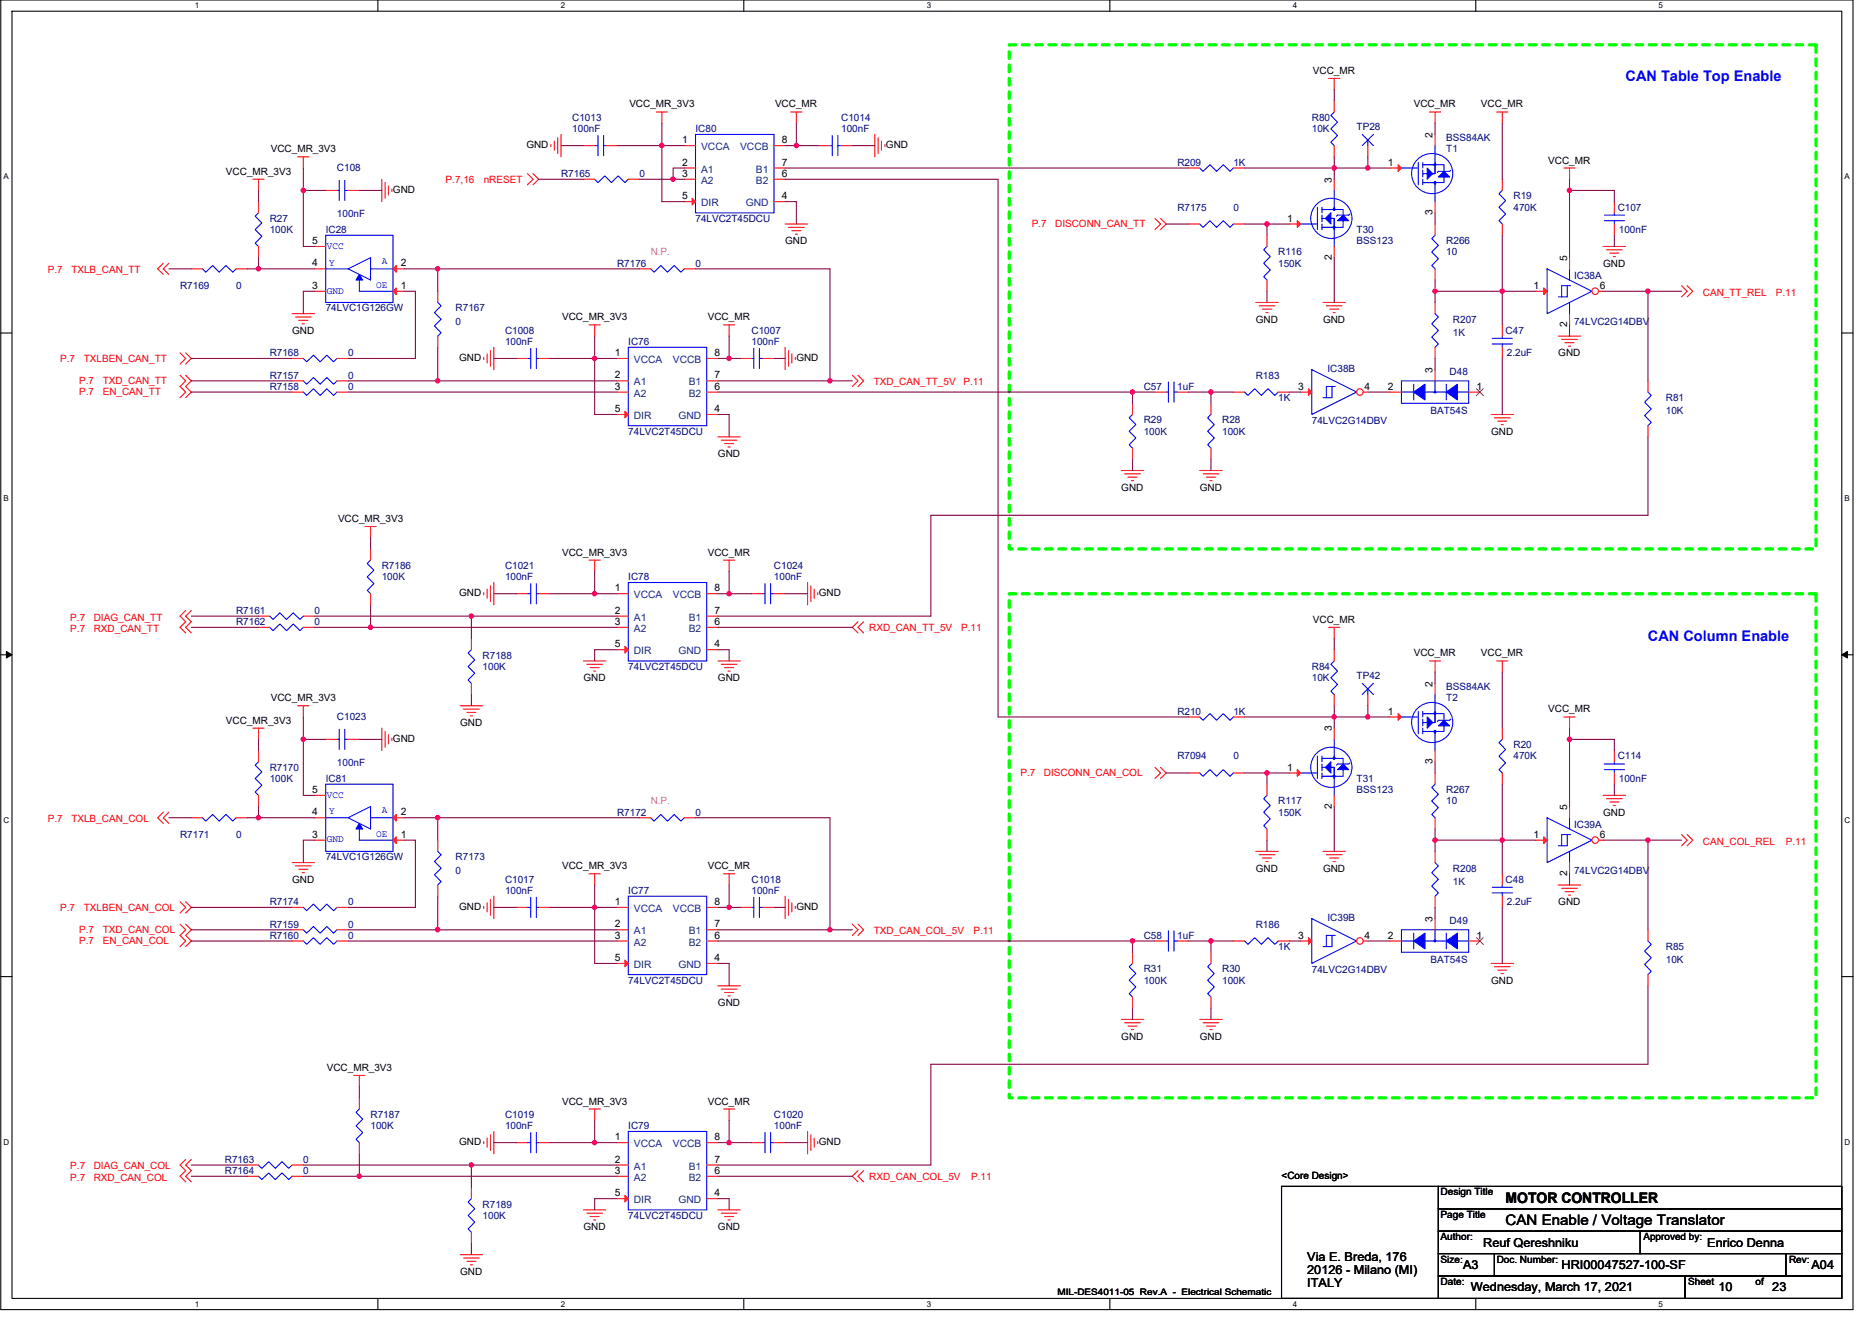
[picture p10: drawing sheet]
<svg xmlns="http://www.w3.org/2000/svg" width="297mm" height="210mm" viewBox="0 0 297 210" stroke-linecap="round" stroke-linejoin="round" font-family="sans-serif">
<path d="M.1 0h293.9v207.9h-293.9zM1.9 1.8h290.3v204.3h-290.3z" fill="none" stroke="#000" stroke-width=".17"/>
<g fill="#fff">
<path d="M30.9 .2h.7v1.4h-.7z"/>
<path d="M30.9 206.3h.7v1.4h-.7z"/>
</g>
<path d="M60 0v1.8M60 206.1v1.8" fill="none" stroke="#000" stroke-width=".17"/>
<g fill="#fff">
<path d="M89 .2h.7v1.4h-.7z"/>
<path d="M89 206.3h.7v1.4h-.7z"/>
</g>
<path d="M118 0v1.8M118 206.1v1.8" fill="none" stroke="#000" stroke-width=".17"/>
<g fill="#fff">
<path d="M147 .2h.7v1.4h-.7z"/>
<path d="M147 206.3h.7v1.4h-.7z"/>
</g>
<path d="M176.1 0v1.8M176.1 206.1v1.8" fill="none" stroke="#000" stroke-width=".17"/>
<g fill="#fff">
<path d="M205.1 .2h.7v1.4h-.7z"/>
<path d="M205.1 206.3h.7v1.4h-.7z"/>
</g>
<path d="M234.2 0v1.8M234.2 206.1v1.8" fill="none" stroke="#000" stroke-width=".17"/>
<g fill="#fff">
<path d="M263.2 .2h.7v1.4h-.7z"/>
<path d="M263.2 206.3h.7v1.4h-.7z"/>
<path d="M.5 27.3h.9v1.4h-.9z"/>
<path d="M292.7 27.3h.8v1.4h-.8z"/>
<path d="M.6 78.4h.8v1.4h-.8z"/>
<path d="M292.7 78.4h.8v1.4h-.8z"/>
</g>
<path d="M.1 52.9h1.8M292.2 52.9h1.8" fill="none" stroke="#000" stroke-width=".17"/>
<g fill="#fff">
<path d="M.6 129.5h.9v1.4h-.9z"/>
<path d="M292.7 129.5h.9v1.4h-.9z"/>
</g>
<path d="M.1 103.9h1.8M292.2 103.9h1.8" fill="none" stroke="#000" stroke-width=".17"/>
<path d="M1 103.4l.9 .5-.9 .5zM292.2 103.9l.9-.5v1z" fill="#000" stroke="#000" stroke-width=".16"/>
<g fill="#fff">
<path d="M.6 180.5h.9v1.4h-.9z"/>
<path d="M292.7 180.5h.9v1.4h-.9z"/>
</g>
<path d="M.1 155h1.8M292.2 155h1.8M203.3 188.3h24.9v17.8h-24.9zM228.2 191.9h64v3.5h-64zM228.2 195.4h64v3.6h-64zM228.2 199h8.9v3.5h-8.9zM228.2 188.3h64v3.6h-64zM237.1 199h46.3v3.5h-46.3zM260.2 195.4v3.6M283.4 199h8.8v3.5h-8.8zM228.2 202.5h39.2v3.6h-39.2zM267.4 202.5h24.8v3.6h-24.8z" fill="none" stroke="#000" stroke-width=".17"/>
<path d="M160.1 7.1h128.1v80h-128.1zM160.1 94.2h128.1v80h-128.1z" fill="none" stroke="#0f0" stroke-width=".53" stroke-dasharray="1.1 1.1"/>
<g fill="none" stroke="#f00" stroke-width=".17">
<path d="M104.1 17.8h1.8M105 17.8v1.8M125.5 17.8h1.8M126.4 17.8v1.8M210.8 12.4h1.8M211.7 12.4v1.8M211.7 16v1.8M226.8 17.8h1.8M227.7 17.8v1.8M237.5 17.8h1.8M238.4 17.8v1.8M40.1 28.4h1.8"/>
<path d="M41 28.4v1.8M41 39.1v1.8M41 32v1.8M47.2 24.9h1.8M48.1 24.9v1.8M60.6 28.4v3.6M61.1 29v2.5M61.6 29.5v1.4M62.2 30.1v.3M83.7 27.6l.9 .8-.9 .9M84.6 27.6l.9 .8-.9 .9M87.4 22.9v.4"/>
<path d="M88 22.4v1.4M88.5 21.9v2.5M89 21.3v3.6M92.6 23.1h1.8M96.1 23.1h1.8M108.6 26.7h1.8M108.6 28.4h1.8M108.6 32h1.8M108.6 23.1h1.8M122.8 26.7h1.8M122.8 28.4h1.8M122.8 23.1h1.8"/>
<path d="M122.8 32h1.8M124.6 35.6h3.5M125.1 36.1h2.5M125.6 36.6h1.5M126.2 37.2h.3M129.9 23.1h1.8M133.5 23.1h1.8M138.8 21.3v3.6M139.3 21.9v2.5M139.9 22.4v1.4M140.4 22.9v.4M183.3 34.7l.8 .9-.8 .8"/>
<path d="M184.1 34.7l.9 .9-.9 .8M201 37.3v1.8M211.7 23.1v1.8M220.6 26.7h1.8M227.7 35.6v1.7M227.7 32v1.8M227.7 21.3v1.8M238.4 35.6v1.7M238.4 28.4v1.8M248.2 26.7h1.7M249 26.7v1.7M254.4 39.1h3.5"/>
<path d="M254.9 39.6h2.5M256.2 32v1.8M256.2 35.6v1.7M25.9 41.8l-.9 .9 .9 .9M26.8 41.8l-.9 .9 .9 .9M28.6 59.6l.9 .9-.9 .8 .9 .9-.9 .9M28.6 56l.9 .9-.9 .9M29.5 59.6l.8 .9-.8 .8 .8 .9-.8 .9M29.5 56l.8 .9-.8 .9M30.3 42.7h1.8M37.5 42.7h1.7M46.4 49.8h3.5"/>
<path d="M46.9 50.3h2.5M47.4 50.8h1.4M48 51.4h.3M69.5 46.2v1.8M69.5 53.3v1.8M76.7 56.7v.4M77.3 56.2v1.4M77.8 55.6v2.5M78.4 55.1v3.6M93.5 51.6h1.7M94.4 51.6v1.7M97.9 56.9h1.8"/>
<path d="M112.1 56.9h1.8M114.8 51.6h1.8M115.7 51.6v1.7M117.5 56.9h1.7M121 56.9h1.8M124.6 55.1v3.6M125.1 55.6v2.5M125.6 56.2v1.4M126.2 56.7v.4M135.3 59.6l.8 .9-.8 .8M136.1 59.6l.9 .9-.9 .8M199.3 48h3.5"/>
<path d="M199.8 48.5h2.5M200.3 49.1h1.5M200.9 49.6h.3M201 44.4v1.8M209.9 48h3.6M210.5 48.5h2.5M211 49.1h1.4M211.5 49.6h.4M227.7 42.7v1.7M227.7 58.7v1.8M247.3 53.3h3.5M247.8 53.9h2.5"/>
<path d="M248.3 54.4h1.5M248.9 54.9h.3M255.4 40.2h1.5M256 40.7h.3M266.8 45.3l.9 .9-.9 .9M267.7 45.3l.9 .9-.9 .9M46.4 60.5h1.7M53.5 60.5h1.7M97.9 60.5h1.8M97.9 62.2h1.8M97.9 65.8h1.8M112.1 60.5h1.8"/>
<path d="M112.1 62.2h1.8M112.1 65.8h1.8M113.9 69.3h3.6M114.4 69.9h2.5M115 70.4h1.4M115.5 71h.4M177.9 74.7h3.6M178.5 75.2h2.5M179 75.7h1.4M179.5 76.3h.4M183.3 62.2h1.7M186.8 62.2h1.8"/>
<path d="M190.4 74.7h3.5M190.9 75.2h2.5M191.4 75.7h1.5M192 76.3h.3M195.7 62.2h1.8M202.8 62.2h1.8M206.4 62.2h1.7M220.6 62.2h1.8M233 62.2h1.8M236.6 65.8h3.6M237.1 66.3h2.5M237.7 66.8h1.4"/>
<path d="M238.2 67.4h.3M29.5 96.9l-.9 .9 .9 .9-.9 .9 .9 .9M30.3 96.9l-.8 .9 .8 .9-.8 .9 .8 .9M41 97.8h1.8M48.1 97.8h1.8M57.9 83.6h1.8M58.8 83.6v1.7M58.8 94.2v1.8M58.8 87.1v1.8M76.7 94.1v.3M77.3 93.5v1.5M77.8 93v2.5"/>
<path d="M78.4 92.5v3.5M81.9 94.2h1.8M85.5 94.2h1.7M93.5 88.9h1.7M94.4 88.9v1.8M97.9 97.8h1.8M97.9 99.6h1.8M97.9 94.2h1.8M112.1 97.8h1.8M112.1 99.6h1.8M112.1 94.2h1.8M114.8 88.9h1.8"/>
<path d="M115.7 88.9v1.8M119.2 94.2h1.8M122.8 94.2h1.8M128.1 92.5v3.5M128.7 93v2.5M129.2 93.5v1.5M129.7 94.1v.3M136.1 98.7l-.8 .9 .8 .9M137 98.7l-.9 .9 .9 .9M210.8 99.6h1.8M211.7 99.6v1.7M40.1 115.6h1.8"/>
<path d="M41 115.6v1.7M41 119.1v1.8M47.2 112h1.8M48.1 112v1.8M60.6 115.6v3.5M61.1 116.1v2.5M61.6 116.6v1.5M62.2 117.2v.3M73 112h3.6M73.6 112.5h2.4M74.1 113.1h1.4M74.6 113.6h.4"/>
<path d="M74.8 108.5v1.7M74.8 101.3v1.8M92.6 104.9h3.5M93.1 105.4h2.5M93.6 106h1.5M94.2 106.5h.3M97.9 103.1h1.8M112.1 103.1h1.8M113.9 104.9h3.6M114.4 105.4h2.5M115 106h1.4M115.5 106.5h.4"/>
<path d="M188.6 113.8h1.8M195.7 113.8h1.8M211.7 110.2v1.8M211.7 103.1v1.8M211.7 115.6v1.7M217 110.2v1.8M226.8 104.9h1.8M227.7 104.9v1.8M237.5 104.9h1.8M238.4 104.9v1.8M248.2 113.8h1.7M249 113.8v1.8"/>
<path d="M256.2 119.1v1.8M25.9 128.9l-.9 .9 .9 .9M26.8 128.9l-.9 .9 .9 .9M41 126.2v1.8M46.4 136.9h3.5M46.9 137.4h2.5M47.4 138h1.4M48 138.5h.3M49.9 129.8h1.8M49.9 126.2h1.8M49.9 133.3h1.8M62.4 133.3h1.7"/>
<path d="M62.4 129.8h1.7M93.5 138.7h1.7M94.4 138.7v1.8M101.5 129.8h1.7M108.6 129.8h1.8M114.8 138.7h1.8M115.7 138.7v1.8M183.3 121.8l.8 .9-.8 .9M184.1 121.8l.9 .9-.9 .9M199.3 135.1h3.5M199.8 135.7h2.5M200.3 136.2h1.5"/>
<path d="M200.9 136.7h.3M201 131.6v1.7M201 124.5v1.7M204.6 122.7h1.8M209.9 135.1h3.6M210.5 135.7h2.5M211 136.2h1.4M211.5 136.7h.4M211.7 126.2v1.8M227.7 135.1v1.8M227.7 129.8v1.8M227.7 122.7v1.8"/>
<path d="M254.4 126.2h3.5M254.9 126.8h2.5M255.4 127.3h1.5M256 127.8h.3M256.2 122.7v1.8M266.8 132.5l.9 .8-.9 .9M267.7 132.5l.9 .8-.9 .9M28.6 146.7l.9 .9-.9 .9 .9 .9-.9 .8M28.6 143.1l.9 .9-.9 .9M29.5 146.7l.8 .9-.8 .9 .8 .9-.8 .8M29.5 143.1l.8 .9-.8 .9M46.4 147.6h1.7"/>
<path d="M53.5 147.6h1.7M76.7 143.8v.4M77.3 143.3v1.4M77.8 142.8v2.5M78.4 142.2v3.6M81.9 144h1.8M85.5 144h1.7M97.9 147.6h1.8M97.9 149.4h1.8M97.9 152.9h1.8M97.9 144h1.8M112.1 147.6h1.8"/>
<path d="M112.1 149.4h1.8M112.1 144h1.8M112.1 152.9h1.8M113.9 156.5h3.6M114.4 157h2.5M115 157.5h1.4M115.5 158.1h.4M117.5 144h1.7M121 144h1.8M124.6 142.2v3.6M125.1 142.8v2.5M125.6 143.3v1.4"/>
<path d="M126.2 143.8v.4M135.3 146.7l.8 .9-.8 .9M136.1 146.7l.9 .9-.9 .9M179.7 158.2v1.8M179.7 151.1v1.8M183.3 149.4h1.7M186.8 149.4h1.8M192.1 158.2v1.8M192.1 151.1v1.8M195.7 149.4h1.8M202.8 149.4h1.8M227.7 142.2v1.8"/>
<path d="M236.6 152.9h3.6M237.1 153.4h2.5M237.7 154h1.4M238.2 154.5h.3M247.3 140.5h3.5M247.8 141h2.5M248.3 141.5h1.5M248.9 142.1h.3M56.1 170.7h1.8M57 170.7v1.8M57 174.2v1.8M78.4 179.6v3.5"/>
<path d="M93.5 176h1.7M94.4 176v1.8M114.8 176h1.8M115.7 176v1.8M128.1 179.6v3.5M177.9 161.8h3.6M178.5 162.3h2.5M179 162.9h1.4M179.5 163.4h.4M190.4 161.8h3.5M190.9 162.3h2.5M191.4 162.9h1.5"/>
<path d="M192 163.4h.3M29.5 184l-.9 .9 .9 .9-.9 .9 .9 .9M30.3 184l-.8 .9 .8 .9-.8 .9 .8 .9M39.2 184.9h1.8M46.4 184.9h1.7M57 181.4v1.7M73 199.1h3.6M73.6 199.7h2.4M74.8 195.6v1.8M74.8 188.5v1.7M76.7 181.2v.3M77.3 180.6v1.5"/>
<path d="M77.8 180.1v2.5M81.9 181.4h1.8M85.5 181.4h1.7M92.6 192h3.5M93.1 192.6h2.5M93.6 193.1h1.5M94.2 193.6h.3M113.9 192h3.6M114.4 192.6h2.5M115 193.1h1.4M115.5 193.6h.4M119.2 181.4h1.8"/>
<path d="M122.8 181.4h1.8M128.7 180.1v2.5M129.2 180.6v1.5M129.7 181.2v.3M136.1 185.8l-.8 .9 .8 .9M137 185.8l-.9 .9 .9 .9M74.1 200.2h1.4M74.6 200.7h.4"/>
</g>
<g fill="none" stroke="#00f" stroke-width=".17">
<path d="M211.7 17.8l-.5 .5 1 1.1-1 1 1 1.1-1 1.1 .5 .5M41 33.8l-.5 .5 1 1.1-1 1 1 1.1-1 1.1 .5 .5M94.4 23.1h.5M94.9 21.5v3.2M95.8 21.5v3.2M95.8 23.1h.3M110.4 21.3h12.4v12.5h-12.4zM131.7 23.1h.4M132.1 21.5v3.2M132.9 21.5v3.2M132.9 23.1h.6M201 39.1l-.5 .5 1.1 1.1-1.1 1.1 1.1 1-1.1 1.1 .5 .5"/>
<path d="M222.4 26.7h2.6M224.9 25.3a3.3 3.3 0 0 1 4.8 .1 3.3 3.3 0 0 1-.5 4.7 3.3 3.3 0 0 1-4.7-.8 3.1 3.1 0 0 1 .4-4zM225 25.8v3.5M225.8 28.4v.9M225.8 25.8v.9M225.8 26.1h3.3v1.1M225.8 27v1.1M225.8 29h1.9v3M225.9 29h1.8v.3M225.9 26.1h1.6M227.7 23.1v4.5h-1.9M227.7 37.3l-.5 .6 1 1-1 1.1 1 1.1-1 1 .5 .6"/>
<path d="M227.7 25.8v1.8h-.7M229.1 28.1v.9h-1.4M230.2 27l-.2 .2h-1.8l-.1 .2M238.4 30.2l-.6 .6 1.1 1-1.1 1.1 1.1 1.1-1.1 1 .6 .6M254.5 35h3.3M254.5 34.1h3.3M256.2 33.8v.3M256.2 35v.6M32.1 42.7l.6 .5 1-1.1 1.1 1.1 1.1-1.1 1 1.1 .6-.5M69.5 48l.5 .5-1.1 1.1 1.1 1.1-1.1 1 1.1 1.1-.5 .5M99.7 55.1h12.4v12.5h-12.4zM119.2 56.9h.4"/>
<path d="M119.6 55.3v3.2M120.5 55.3v3.2M120.5 56.9h.5M208.1 58.7l7.2 3.5-7.2 3.6zM48.1 60.5l.6 .5 1-1.1 1.1 1.1 1.1-1.1 1 1.1 .6-.5M185 62.2h.4M185.4 60.6v3.2M186.3 60.6v3.2M186.3 62.2h.5M197.5 62.2l.5 .6 1.1-1.1 1 1.1 1.1-1.1 1.1 1.1 .5-.6M211.3 61.3v1.8h-1.4M211.9 61.3h-1.4v1.8"/>
<path d="M222.4 62.2h5.3M222.4 60.5h10.6v3.5h-10.6zM224.3 61v2.5M227.7 62.2h1.8M227.7 60.5v1.7M229.5 61v2.5M231.3 62.2h1.7M42.8 97.8l.5 .5 1.1-1 1.1 1 1-1 1.1 1 .5-.5M58.8 88.9l-.5 .5 1 1.1-1 1.1 1 1-1 1.1 .5 .5M83.7 94.2h.5M84.2 92.6v3.2M85.1 94.2h.4"/>
<path d="M85.1 92.6v3.2M99.7 92.5h12.4v12.4h-12.4zM121 94.2h.4M121.4 92.6v3.2M122.3 92.6v3.2M122.3 94.2h.5M74.8 103.1l-.5 .6 1 1-1 1.1 1 1-1 1.1 .5 .6M190.4 113.8l.5 .5 1.1-1 1 1 1.1-1 1.1 1 .5-.5M208.9 119.5a3.3 3.3 0 0 1 4.8 .1 3.3 3.3 0 0 1-.5 4.8 3.3 3.3 0 0 1-4.7-.8 3.1 3.1 0 0 1 .4-4.1zM211.7 104.9l-.5 .5 1 1.1-1 1.1 1 1-1 1.1 .5 .5M211.7 117.3v3.1h-1.9M216.2 108.5l1.7 1.7"/>
<path d="M217 109.3v.9M217.9 108.5l-1.7 1.7M41 120.9l-.5 .5 1 1.1-1 1.1 1 1-1 1.1 .5 .5M51.7 124.5h10.7v10.6h-10.7zM51.7 129.8h3.5M55.2 129.8l3.6-1.8v3.6zM57 131.6v1.8l5.4-.1M58.8 129.8h3.6M103.2 129.8l.6 .5 1.1-1 1 1 1.1-1 1.1 1 .5-.5M201 126.2l-.5 .6 1.1 1-1.1 1.1 1.1 1.1-1.1 1 .5 .6M206.4 122.7h2.6M209 120v3.6"/>
<path d="M209.8 120v.9M209.8 122.7v.9M209.8 121.8h1.9v4.4M209.8 121.3v1M209.9 123.2h1.6M211 121.8h.7v1.8M211.7 120.4h1.4v.9M211.7 120v.4h-1.8M213.1 122.2v1h-3.3M214.2 121.1l-.2 .2h-1.8l-.1 .1M227.7 136.9l.5 .5-1 1.1 1 1.1-1 1 1 1.1-.5 .5M227.7 124.5l-.5 .5 1 1.1-1 1 1 1.1-1 1.1 .5 .5"/>
<path d="M254.5 122.2h3.3M254.5 121.3h3.3M256.2 120.9v.4M256.2 122.2v.5M48.1 147.6l.6 .5 1-1.1 1.1 1.1 1.1-1.1 1 1.1 .6-.5M83.7 144h.5M84.2 142.4v3.2M85.1 144h.4M85.1 142.4v3.2M99.7 142.2h12.4v12.5h-12.4zM119.2 144h.4M119.6 142.4v3.2"/>
<path d="M120.5 142.4v3.2M120.5 144h.5M179.7 152.9l-.5 .5 1 1.1-1 1.1 1 1-1 1.1 .5 .5M185 149.4h.4M185.4 147.7v3.3M186.3 147.7v3.3M186.3 149.4h.5M192.1 152.9l-.5 .5 1.1 1.1-1.1 1.1 1.1 1-1.1 1.1 .5 .5M197.5 149.4l.5 .5 1.1-1.1 1 1.1 1.1-1.1 1.1 1.1 .5-.5M57 176l-.5 .6 1 1-1 1.1 1 1-1 1.1 .5 .6M84.2 179.7v3.3M85.1 179.7v3.3"/>
<path d="M121.4 179.7v3.3M122.3 179.7v3.3M41 184.9l.5 .5 1.1-1 1.1 1 1-1 1.1 1 .6-.5M74.8 190.2l-.5 .6 1 1.1-1 1 1 1.1-1 1.1 .5 .5M83.7 181.4h.5M85.1 181.4h.4M121 181.4h.4M122.3 181.4h.5"/>
</g>
<g fill="#f00" stroke="#f00" stroke-width=".17">
<path d="M99.2 152.4l.5 .5-.5 .5z"/>
<path d="M99.2 102.6l.5 .5-.5 .6z"/>
<path d="M99.2 65.3l.5 .5-.5 .5z"/>
<path d="M109.8 31.5l.6 .5-.6 .5z"/>
<path d="M221.8 26.1l.6 .6-.6 .5z"/>
<path d="M62.4 133.3l.5-.5v1.1z"/>
<path d="M62.4 129.8l.5-.5v1z"/>
<path d="M205.8 122.2l.6 .5-.6 .5z"/>
<path d="M207.6 61.7l.5 .5-.5 .6z"/>
</g>
<g fill="#00f" stroke="#00f" stroke-width=".17">
<path d="M57 130.7l.5 .9h-1z"/>
<path d="M226.5 26.7l.8 .9-.8 .8z" fill-rule="evenodd"/>
<path d="M229.1 27.2l.9 .9h-1.8z" fill-rule="evenodd"/>
<path d="M227.6 28.9h.2v.2h-.2z" fill-rule="evenodd"/>
<path d="M227.6 26h.2v.2h-.2z" fill-rule="evenodd"/>
<path d="M229.5 62.2l1.8-1.2v2.5z" fill-rule="evenodd"/>
<path d="M227.6 62.1h.2v.2h-.2z" fill-rule="evenodd"/>
<path d="M224.3 62.2l1.8-1.2v2.5z" fill-rule="evenodd"/>
<path d="M211.2 120.9v1.8l-.9-.9z" fill-rule="evenodd"/>
<path d="M213.1 121.3l.9 .9h-1.8z" fill-rule="evenodd"/>
<path d="M211.6 120.2h.2v.3h-.2z" fill-rule="evenodd"/>
<path d="M211.6 123.1h.2v.2h-.2z" fill-rule="evenodd"/>
</g>
<path d="M234.3 61.7l1.1 1.1M235.3 61.7l-1 1.1" fill="none" stroke="#804000" stroke-width=".16"/>
<circle cx="215.8" cy="62.2" r=".52" fill="#fff" stroke="#f00" stroke-width=".17"/>
<g fill="none" stroke="#f00" stroke-width=".17">
<path d="M49.9 39.1h1.8M92.6 28.4h1.8M99.7 28.4h1.8M188.6 35.6h1.8M195.7 35.6h1.8M49.9 42.7h1.8M49.9 46.2h1.8M62.4 46.2h1.7M62.4 42.7h1.7M81.9 56.9h1.8M85.5 56.9h1.7M46.4 62.2h1.7"/>
<path d="M53.5 62.2h1.7M179.7 71.1v1.8M179.7 64v1.8M216.3 62.2h.7M220.6 113.8h1.8M227.7 119.1v1.8M227.7 108.5v1.7M69.5 133.4v1.7M46.4 149.4h1.7M53.5 149.4h1.7M69.5 140.5v1.7M206.4 149.4h1.7"/>
<path d="M220.6 149.4h1.8M227.7 145.8v1.8M233 149.4h1.8"/>
</g>
<g fill="none" stroke="#00f" stroke-width=".17">
<path d="M51.7 37.3h10.7v10.7h-10.7zM94.4 28.4l.5 .6 1.1-1.1 1 1.1 1.1-1.1 1.1 1.1 .5-.6M190.4 35.6l.5 .5 1.1-1.1 1 1.1 1.1-1.1 1.1 1.1 .5-.5M51.7 42.7h3.5M55.2 42.7l3.6-1.8v3.5zM57 44.4v1.8h5.4M58.8 42.7h3.6M83.7 56.9h.5M84.2 55.3v3.2M85.1 56.9h.4M85.1 55.3v3.2M48.1 62.2l.6 .6 1-1.1 1.1 1.1 1.1-1.1 1 1.1 .6-.6"/>
<path d="M179.7 65.8l-.5 .5 1 1.1-1 1.1 1 1-1 1.1 .5 .5M222.4 113.8h2.6M224.9 112.4a3.3 3.3 0 0 1 4.8 .1 3.3 3.3 0 0 1-.5 4.8 3.3 3.3 0 0 1-4.7-.9 3.1 3.1 0 0 1 .4-4zM225 112.9v3.6M225.8 115.6v.9M225.8 112.9v.9M225.8 113.3h3.3v1M225.8 114.2v1M225.8 116.1h1.9v3M225.9 116.1h1.8v.4M225.9 113.3h1.6M227.7 110.2v4.5h-1.9"/>
<path d="M227.7 112.9v1.8h-.7M229.1 115.2v.9h-1.4M230.2 114.2l-.2 .1h-1.8l-.1 .2M69.5 135.1l.5 .6-1.1 1 1.1 1.1-1.1 1.1 1.1 1-.5 .6M48.1 149.4l.6 .5 1-1.1 1.1 1.1 1.1-1.1 1 1.1 .6-.5M208.1 145.8l7.2 3.6-7.2 3.5zM211.3 148.5v1.7h-1.4M211.9 148.5h-1.4v1.7M222.4 149.4h5.3M222.4 147.6h10.6v3.5h-10.6zM224.3 148.1v2.5M227.7 149.4h1.8"/>
<path d="M227.7 147.6v1.8M229.5 148.1v2.5M231.3 149.4h1.7"/>
</g>
<g fill="#00f" stroke="#00f" stroke-width=".17">
<path d="M57 43.6l.5 .9h-1z"/>
<path d="M229.5 149.4l1.8-1.3v2.5z" fill-rule="evenodd"/>
<path d="M227.6 149.2h.2v.2h-.2z" fill-rule="evenodd"/>
<path d="M224.3 149.4l1.8-1.3v2.5z" fill-rule="evenodd"/>
<path d="M226.5 113.8l.8 .9-.8 .9z" fill-rule="evenodd"/>
<path d="M229.1 114.3l.9 .9h-1.8z" fill-rule="evenodd"/>
<path d="M227.6 116h.2v.2h-.2z" fill-rule="evenodd"/>
<path d="M227.6 113.1h.2v.3h-.2z" fill-rule="evenodd"/>
</g>
<g fill="#f00" stroke="#f00" stroke-width=".17">
<path d="M62.4 46.2l.5-.5v1.1z"/>
<path d="M62.4 42.7l.5-.6v1.1z"/>
<path d="M221.8 113.3l.6 .5-.6 .5z"/>
<path d="M207.6 148.8l.5 .6-.5 .5z"/>
</g>
<path d="M234.3 148.8l1.1 1.1M235.3 148.8l-1 1.1" fill="none" stroke="#804000" stroke-width=".16"/>
<circle cx="215.8" cy="149.3" r=".52" fill="#fff" stroke="#f00" stroke-width=".17"/>
<path d="M101.5 42.7h1.7M108.6 42.7h1.8M238.4 51.6v1.7M238.4 55.1v1.8M243.7 133.3h1.8M216.3 149.4h.7M39.2 186.7h1.8M46.4 186.7h1.7" fill="none" stroke="#f00" stroke-width=".17"/>
<path d="M103.2 42.7l.6 .5 1.1-1.1 1 1.1 1.1-1.1 1.1 1.1 .5-.5M236.8 54.6h3.2M236.8 53.7h3.2M238.4 53.3v.4M238.4 54.6v.5M245.5 129.8l7.1 3.6-7.1 3.5zM248.7 132.5v1.7h-1.4M249 135.1v1.8M249 129.8v1.8M249.2 132.5h-1.4v1.7M41 186.7l.5 .5 1.1-1 1.1 1 1-1 1.1 1 .6-.5" fill="none" stroke="#00f" stroke-width=".17"/>
<path d="M245 132.8l.5 .5-.5 .6z" fill="#f00" stroke="#f00" stroke-width=".17"/>
<circle cx="253.1" cy="133.3" r=".52" fill="#fff" stroke="#f00" stroke-width=".17"/>
<g fill="none" stroke="#f00" stroke-width=".17">
<path d="M188.6 26.7h1.8M195.7 26.7h1.8M204.6 35.6h1.8M211.7 28.4v1.8M211.7 39.1v1.8M217 23.1v1.8M46.4 56.9h1.7M53.5 56.9h1.7M227.7 48v1.8M227.7 55.1v1.8M243.7 46.2h1.8M192.1 71.1v1.8"/>
<path d="M192.1 64v1.8M261.5 60.5v1.7M261.5 67.6v1.7M41 99.6h1.8M48.1 99.6h1.8M51.7 117.3h1.8M55.2 117.3h1.8M238.4 115.6v1.7M30.3 129.8h1.8M37.5 129.8h1.7M188.6 122.7h1.8M195.7 122.7h1.8"/>
<path d="M238.4 122.7v1.8M238.4 138.7v1.8M249 128v1.8M249 136.9v1.8M253.7 133.3h.7M238.4 142.2v1.8M261.5 147.6v1.8M261.5 154.7v1.8M97.9 184.9h1.8M97.9 186.7h1.8M97.9 190.2h1.8M97.9 181.4h1.8"/>
<path d="M112.1 184.9h1.8M112.1 186.7h1.8M112.1 181.4h1.8M112.1 190.2h1.8"/>
</g>
<g fill="none" stroke="#00f" stroke-width=".17">
<path d="M190.4 26.7l.5 .5 1.1-1.1 1 1.1 1.1-1.1 1.1 1.1 .5-.5M206.4 35.6h2.6M208.9 32.4a3.3 3.3 0 0 1 4.8 .1 3.3 3.3 0 0 1-.5 4.8 3.3 3.3 0 0 1-4.7-.9 3.1 3.1 0 0 1 .4-4zM209 32.9v3.5M209.8 32.9v.9M209.8 35.6v.8M209.8 34.7h1.9v4.4M209.8 34.1v1.1M209.9 36.1h1.6M211 34.7h.7v1.7M211.7 33.3h1.4v.8M211.7 32.9v.4h-1.8"/>
<path d="M211.7 30.2v3.1h-1.9M213.1 35v1.1h-3.3M214.2 34l-.2 .1h-1.8l-.1 .2M216.2 21.3l1.7 1.8M217 22.2v.9M217.9 21.3l-1.7 1.8M48.1 56.9l.6 .5 1-1 1.1 1 1.1-1 1 1 .6-.5M227.7 49.8l.5 .5-1 1.1 1 1.1-1 1 1 1.1-.5 .5M245.5 42.7l7.1 3.5-7.1 3.6zM248.7 45.3v1.8h-1.4M249 48v1.8M249 42.7v1.7"/>
<path d="M249.2 45.3h-1.4v1.8M192.1 65.8l-.5 .5 1.1 1.1-1.1 1.1 1.1 1-1.1 1.1 .5 .5M261.5 62.2l.5 .6-1 1 1 1.1-1 1.1 1 1-.5 .6M42.8 99.6l.5 .5 1.1-1.1 1.1 1.1 1-1.1 1.1 1.1 .5-.5M53.5 117.3h.3M53.8 115.7v3.3M54.7 117.3h.5M54.7 115.7v3.3M238.4 117.3l-.6 .6 1.1 1.1-1.1 1 1.1 1.1-1.1 1.1 .6 .5M32.1 129.8l.6 .5 1-1 1.1 1 1.1-1 1 1 .6-.5M190.4 122.7l.5 .5 1.1-1 1 1 1.1-1 1.1 1 .5-.5M236.8 141.7h3.2"/>
<path d="M236.8 140.8h3.2M238.4 140.5v.3M238.4 141.7v.5M261.5 149.4l.5 .5-1 1.1 1 1-1 1.1 1 1.1-.5 .5M99.7 179.6h12.4v12.4h-12.4z"/>
</g>
<g fill="#f00" stroke="#f00" stroke-width=".17">
<path d="M99.2 189.7l.5 .5-.5 .6z"/>
<path d="M205.8 35l.6 .6-.6 .5z"/>
<path d="M245 45.7l.5 .5-.5 .6z"/>
</g>
<g fill="#00f" stroke="#00f" stroke-width=".17">
<path d="M211.2 33.8v1.8l-.9-.9z" fill-rule="evenodd"/>
<path d="M213.1 34.1l.9 .9h-1.8z" fill-rule="evenodd"/>
<path d="M211.6 33.1h.2v.2h-.2z" fill-rule="evenodd"/>
<path d="M211.6 36h.2v.2h-.2z" fill-rule="evenodd"/>
</g>
<circle cx="253.1" cy="46.2" r=".52" fill="#fff" stroke="#f00" stroke-width=".17"/>
<path d="M51.7 30.2h1.8M55.2 30.2h1.8M249 40.9v1.8M249 49.8v1.8M253.7 46.2h.7M46.4 144h1.7M53.5 144h1.7" fill="none" stroke="#f00" stroke-width=".17"/>
<path d="M53.5 30.2h.3M53.8 28.6v3.2M54.7 30.2h.5M54.7 28.6v3.2M48.1 144l.6 .5 1-1 1.1 1 1.1-1 1 1 .6-.5" fill="none" stroke="#00f" stroke-width=".17"/>
<g fill="none" stroke="#800040" stroke-width=".17">
<path d="M105 19.6v3.5h-7.1M126.4 19.6v3.5M211.7 14.2v1.8M227.7 19.6v1.7M238.4 19.6v8.8M41 30.2v1.8M48.1 26.7v3.5M48.1 30.2v8.9h1.8M48.1 30.2h3.6M57 30.2h3.6M85.5 28.4h7.1M89 23.1h3.6"/>
<path d="M101.5 28.4h5.3M106.8 28.4h1.8M108.6 26.7h-1.8v1.7M108.6 23.1h-3.6v8.9h3.6M124.6 28.4h33.8v85.4h30.2M124.6 32h1.8v3.6M124.6 23.1h1.8M124.6 26.7h64M126.4 23.1h3.5M135.3 23.1h3.5M185 35.6h3.6M197.5 35.6h3.5"/>
<path d="M197.5 26.7h14.2M201 35.6v1.7M201 35.6h3.6M211.7 24.9v1.8M211.7 26.7h5.3M211.7 26.7v1.7M217 24.9v1.8M217 26.7h3.6M227.7 33.8v1.8M238.4 37.3v8.9M249 30.2h7.2v1.8M249 28.4v1.8"/>
<path d="M249 30.2v10.7M256.2 37.3v1.8M26.8 42.7h3.5M30.3 56.9h16.1M39.2 42.7h1.8M41 42.7h8.9M41 40.9v1.8M49.9 46.2h-1.8v3.6M64.1 46.2h1.8v10.7h-10.7M64.1 42.7h5.4M69.5 42.7h32M69.5 42.7v3.5"/>
<path d="M69.5 55.1v5.4M78.4 56.9h3.5M87.2 56.9h7.2M94.4 53.3v3.6M94.4 56.9h3.5M94.4 56.9v8.9h3.5M110.4 42.7h21.3v17.8M113.9 56.9h1.8M115.7 56.9h1.8M115.7 53.3v3.6M122.8 56.9h1.8M201 46.2v1.8"/>
<path d="M211.7 40.9v7.1M227.7 46.2h10.7M227.7 44.5v1.7M227.7 46.2v1.8M227.7 56.9v1.8M238.4 46.2h5.3M238.4 46.2v5.4M238.4 56.9v8.9M249 51.6v1.7M254.4 46.2h7.1M261.5 46.2h5.3M261.5 46.2v14.3"/>
<path d="M30.3 62.2h16.1M30.3 60.5h16.1M55.2 60.5h14.3M55.2 62.2h42.7M69.5 60.5h28.4M113.9 62.2h65.8M113.9 60.5h17.8M113.9 65.8h1.8v3.5M131.7 60.5h3.6M179.7 62.2h3.6M179.7 62.2v1.8M179.7 72.9v1.8"/>
<path d="M188.6 62.2h3.5M192.1 62.2v1.8M192.1 72.9v1.8M192.1 62.2h3.6M204.6 62.2h1.8M217 62.2h3.6M261.5 69.3v12.5h-113.8v16h-33.8M30.3 97.8h10.7M30.3 99.6h10.7M49.9 97.8h24.9M49.9 99.6h8.9M58.8 85.3v1.8"/>
<path d="M58.8 96v3.6M58.8 99.6h39.1M78.4 94.2h3.5M87.2 94.2h7.2M94.4 94.2h3.5M94.4 90.7v3.5M97.9 97.8h-23.1v3.5M113.9 94.2h1.8M113.9 99.6h21.4M115.7 90.7v3.5M115.7 94.2h3.5M124.6 94.2h3.5"/>
<path d="M41 117.3v1.8M48.1 113.8v3.5M48.1 117.3v8.9h1.8M48.1 117.3h3.6M57 117.3h3.6M74.8 110.2v1.8M97.9 103.1h-3.5v1.8M113.9 103.1h1.8v1.8M197.5 113.8h14.2M211.7 113.8h5.3M211.7 101.3v1.8M211.7 112v1.8"/>
<path d="M211.7 113.8v1.8M217 112v1.8M217 113.8h3.6M227.7 106.7v1.8M238.4 106.7v8.9M249 117.3h7.2v1.8M249 115.6v1.7M249 117.3v10.7M26.8 129.8h3.5M39.2 129.8h1.8M41 129.8h8.9M41 128v1.8"/>
<path d="M49.9 133.3h-1.8v3.6M64.1 133.3h1.8v10.7h-10.7M64.1 129.8h5.4M69.5 129.8h32M69.5 129.8v3.5M110.4 129.8h21.3v17.8M185 122.7h3.6M197.5 122.7h3.5M201 122.7v1.8M201 133.3v1.8M201 122.7h3.6M211.7 128v7.1"/>
<path d="M227.7 133.3h10.7M227.7 131.6v1.7M227.7 120.9v1.8M227.7 133.4v1.7M238.4 133.3h5.3M238.4 124.5v8.8M238.4 133.3v5.4M249 138.7v1.8M254.4 133.3h7.1M256.2 124.5v1.7M261.5 133.3v14.3M261.5 133.3h5.3"/>
<path d="M30.3 144h16.1M30.3 147.6h16.1M30.3 149.4h16.1M55.2 147.6h14.3M55.2 149.4h42.7M69.5 142.2v5.4M69.5 147.6h28.4M78.4 144h3.5M87.2 144h7.2M94.4 140.5v3.5M94.4 144h3.5M94.4 144v8.9h3.5"/>
<path d="M113.9 144h1.8M113.9 149.4h65.8M113.9 147.6h17.8M113.9 152.9h1.8v3.6M115.7 144h1.8M115.7 140.5v3.5M122.8 144h1.8M131.7 147.6h3.6M179.7 149.4h3.6M179.7 149.4v1.7M188.6 149.4h3.5M192.1 149.4v1.7"/>
<path d="M192.1 149.4h3.6M204.6 149.4h1.8M217 149.4h3.6M227.7 144v1.8M238.4 144v8.9M261.5 156.5v12.4h-113.8v16h-33.8M57 172.5v1.7M94.4 177.8v3.6M115.7 177.8v3.6M179.7 160v1.8M192.1 160v1.8M30.3 184.9h8.9"/>
<path d="M30.3 186.7h8.9M48.1 184.9h26.7M48.1 186.7h8.9M57 183.1v3.6M57 186.7h40.9M74.8 197.4v1.7M78.4 181.4h3.5M87.2 181.4h7.2M94.4 181.4h3.5M97.9 190.2h-3.5v1.8M97.9 184.9h-23.1v3.6M113.9 190.2h1.8v1.8"/>
<path d="M113.9 186.7h21.4M113.9 181.4h1.8M115.7 181.4h3.5M124.6 181.4h3.5"/>
</g>
<g fill="#f0f" stroke="#f0f" stroke-width=".17">
<circle cx="211.7" cy="113.8" r=".35"/>
<circle cx="238.4" cy="133.3" r=".35"/>
<circle cx="201" cy="122.7" r=".35"/>
<circle cx="192.1" cy="149.3" r=".35"/>
<circle cx="249" cy="117.3" r=".35"/>
<circle cx="261.5" cy="133.3" r=".35"/>
<circle cx="227.7" cy="133.3" r=".35"/>
<circle cx="217" cy="113.8" r=".35"/>
<circle cx="217" cy="26.7" r=".35"/>
<circle cx="211.7" cy="26.7" r=".35"/>
<circle cx="249" cy="30.2" r=".35"/>
<circle cx="201" cy="35.5" r=".35"/>
<circle cx="238.4" cy="46.2" r=".35"/>
<circle cx="227.7" cy="46.2" r=".35"/>
<circle cx="261.5" cy="46.2" r=".35"/>
<circle cx="192.1" cy="62.2" r=".35"/>
<circle cx="115.7" cy="56.9" r=".35"/>
<circle cx="94.3" cy="144" r=".35"/>
<circle cx="115.7" cy="144" r=".35"/>
<circle cx="115.7" cy="181.3" r=".35"/>
<circle cx="179.7" cy="62.2" r=".35"/>
<circle cx="179.7" cy="149.3" r=".35"/>
<circle cx="48.1" cy="30.2" r=".35"/>
<circle cx="41" cy="42.7" r=".35"/>
<circle cx="94.3" cy="56.9" r=".35"/>
<circle cx="126.3" cy="23.1" r=".35"/>
<circle cx="94.3" cy="181.3" r=".35"/>
<circle cx="94.3" cy="94.2" r=".35"/>
<circle cx="69.5" cy="42.7" r=".35"/>
<circle cx="131.7" cy="60.4" r=".35"/>
<circle cx="69.5" cy="60.4" r=".35"/>
<circle cx="48.1" cy="117.3" r=".35"/>
<circle cx="41" cy="129.8" r=".35"/>
<circle cx="69.5" cy="129.8" r=".35"/>
<circle cx="131.7" cy="147.6" r=".35"/>
<circle cx="69.5" cy="147.6" r=".35"/>
<circle cx="115.7" cy="94.2" r=".35"/>
<circle cx="105" cy="23.1" r=".35"/>
<circle cx="106.8" cy="28.4" r=".35"/>
<circle cx="58.8" cy="99.6" r=".35"/>
<circle cx="57" cy="186.7" r=".35"/>
<circle cx="74.8" cy="97.8" r=".35"/>
<circle cx="74.8" cy="184.9" r=".35"/>
</g>
<g font-size="2.3" fill="#00f">
<text x="257.9" y="12.8">CAN Table Top Enable</text>
<text x="261.5" y="101.7">CAN Column Enable</text>
</g>
<g font-size="2.3">
<text x="238.9" y="191">MOTOR CONTROLLER</text>
<text x="238.9" y="194.5">CAN Enable / Voltage Translator</text>
</g>
<g font-size="1.9">
<text x="235.3" y="197.9">Reuf Qereshniku</text>
<text x="270.9" y="197.9">Enrico Denna</text>
<text x="207.4" y="200.2">Via E. Breda, 176</text>
<text x="207.4" y="202.2">20126 - Milano (MI)</text>
<text x="232.2" y="201.4">A3</text>
<text x="247.8" y="201.4">HRI00047527-100-SF</text>
<text x="287.4" y="201.4">A04</text>
<text x="207.4" y="204.2">ITALY</text>
<text x="233.4" y="205">Wednesday, March 17, 2021</text>
<text x="272.7" y="205">10</text>
<text x="281.2" y="205">23</text>
</g>
<g font-size="1.6">
<text x="208.3" y="11.7">VCC_MR</text>
<text x="99.9" y="17.1">VCC_MR_3V3</text>
<text x="123" y="17.1">VCC_MR</text>
<text x="224.3" y="17.1">VCC_MR</text>
<text x="235" y="17.1">VCC_MR</text>
<text x="83.5" y="23.5">GND</text>
<text x="108.2" y="22.7">1</text>
<text x="124.1" y="22.7">8</text>
<text x="140.6" y="23.5">GND</text>
<text x="227.3" y="21.9" transform="rotate(-90 227.3 21.9)">2</text>
<text x="35.9" y="27.7">VCC_MR_3V3</text>
<text x="43" y="24.2">VCC_MR_3V3</text>
<text x="108.2" y="26.3">2</text>
<text x="108.2" y="28.1">3</text>
<text x="124.1" y="26.3">7</text>
<text x="124.1" y="28.1">6</text>
<text x="211.3" y="29" transform="rotate(-90 211.3 29)">3</text>
<text x="220.2" y="26.3">1</text>
<text x="245.7" y="26">VCC_MR</text>
<text x="62.4" y="30.6">GND</text>
<text x="108.2" y="31.6">5</text>
<text x="124.1" y="31.6">4</text>
<text x="204.2" y="35.2">1</text>
<text x="227.3" y="34.2" transform="rotate(-90 227.3 34.2)">3</text>
<text x="49.5" y="38.7">5</text>
<text x="124.6" y="38.8">GND</text>
<text x="211.3" y="41.3" transform="rotate(-90 211.3 41.3)">2</text>
<text x="248.7" y="41.4" transform="rotate(-90 248.7 41.4)">5</text>
<text x="49.5" y="42.3">4</text>
<text x="49.5" y="45.8">3</text>
<text x="63.6" y="45.8">1</text>
<text x="63.6" y="42.3">2</text>
<text x="243.3" y="45.8">1</text>
<text x="253.8" y="45.8">6</text>
<text x="254.4" y="42.3">GND</text>
<text x="46.4" y="53">GND</text>
<text x="89.2" y="50.8">VCC_MR_3V3</text>
<text x="112.3" y="50.8">VCC_MR</text>
<text x="199.3" y="51.2">GND</text>
<text x="209.9" y="51.2">GND</text>
<text x="248.7" y="51.9" transform="rotate(-90 248.7 51.9)">2</text>
<text x="72.9" y="57.3">GND</text>
<text x="97.6" y="56.5">1</text>
<text x="113.4" y="56.5">8</text>
<text x="126.4" y="57.3">GND</text>
<text x="227.3" y="59.2" transform="rotate(-90 227.3 59.2)">3</text>
<text x="247.3" y="56.5">GND</text>
<text x="97.6" y="60.1">2</text>
<text x="97.6" y="61.8">3</text>
<text x="97.6" y="65.4">5</text>
<text x="113.4" y="65.4">4</text>
<text x="113.4" y="60.1">7</text>
<text x="113.4" y="61.8">6</text>
<text x="206" y="61.8">3</text>
<text x="216.5" y="61.8">4</text>
<text x="220.2" y="61.8">2</text>
<text x="234.3" y="61.8">1</text>
<text x="236.6" y="69">GND</text>
<text x="113.9" y="72.5">GND</text>
<text x="177.9" y="77.9">GND</text>
<text x="190.4" y="77.9">GND</text>
<text x="53.6" y="82.8">VCC_MR_3V3</text>
<text x="89.2" y="88.2">VCC_MR_3V3</text>
<text x="112.3" y="88.2">VCC_MR</text>
<text x="72.9" y="94.6">GND</text>
<text x="97.6" y="93.9">1</text>
<text x="113.4" y="93.9">8</text>
<text x="129.9" y="94.6">GND</text>
<text x="97.6" y="97.4">2</text>
<text x="97.6" y="99.2">3</text>
<text x="113.4" y="97.4">7</text>
<text x="113.4" y="99.2">6</text>
<text x="208.3" y="98.8">VCC_MR</text>
<text x="97.6" y="102.7">5</text>
<text x="113.4" y="102.7">4</text>
<text x="224.3" y="104.2">VCC_MR</text>
<text x="235" y="104.2">VCC_MR</text>
<text x="43" y="111.3">VCC_MR_3V3</text>
<text x="92.6" y="108.1">GND</text>
<text x="113.9" y="108.1">GND</text>
<text x="220.2" y="113.4">1</text>
<text x="227.3" y="109" transform="rotate(-90 227.3 109)">2</text>
<text x="245.7" y="113.1">VCC_MR</text>
<text x="35.9" y="114.9">VCC_MR_3V3</text>
<text x="62.4" y="117.7">GND</text>
<text x="73" y="115.2">GND</text>
<text x="211.3" y="116.1" transform="rotate(-90 211.3 116.1)">3</text>
<text x="49.5" y="125.9">5</text>
<text x="204.2" y="122.3">1</text>
<text x="227.3" y="121.3" transform="rotate(-90 227.3 121.3)">3</text>
<text x="49.5" y="129.4">4</text>
<text x="63.6" y="129.4">2</text>
<text x="211.3" y="128.4" transform="rotate(-90 211.3 128.4)">2</text>
<text x="248.7" y="128.5" transform="rotate(-90 248.7 128.5)">5</text>
<text x="254.4" y="129.4">GND</text>
<text x="49.5" y="133">3</text>
<text x="63.6" y="133">1</text>
<text x="89.2" y="138">VCC_MR_3V3</text>
<text x="112.3" y="138">VCC_MR</text>
<text x="243.3" y="133">1</text>
<text x="253.8" y="133">6</text>
<text x="46.4" y="140.1">GND</text>
<text x="97.6" y="143.6">1</text>
<text x="113.4" y="143.6">8</text>
<text x="199.3" y="138.3">GND</text>
<text x="209.9" y="138.3">GND</text>
<text x="247.3" y="143.7">GND</text>
<text x="248.7" y="139.1" transform="rotate(-90 248.7 139.1)">2</text>
<text x="72.9" y="144.4">GND</text>
<text x="97.6" y="147.2">2</text>
<text x="97.6" y="149">3</text>
<text x="113.4" y="147.2">7</text>
<text x="113.4" y="149">6</text>
<text x="126.4" y="144.4">GND</text>
<text x="206" y="149">3</text>
<text x="216.5" y="149">4</text>
<text x="220.2" y="149">2</text>
<text x="227.3" y="146.3" transform="rotate(-90 227.3 146.3)">3</text>
<text x="234.3" y="149">1</text>
<text x="97.6" y="152.5">5</text>
<text x="113.4" y="152.5">4</text>
<text x="113.9" y="159.7">GND</text>
<text x="236.6" y="156.1">GND</text>
<text x="177.9" y="165">GND</text>
<text x="190.4" y="165">GND</text>
<text x="51.9" y="170">VCC_MR_3V3</text>
<text x="89.2" y="175.3">VCC_MR_3V3</text>
<text x="112.3" y="175.3">VCC_MR</text>
<text x="72.9" y="181.7">GND</text>
<text x="97.6" y="184.5">2</text>
<text x="97.6" y="181">1</text>
<text x="113.4" y="184.5">7</text>
<text x="113.4" y="181">8</text>
<text x="129.9" y="181.7">GND</text>
<text x="97.6" y="186.3">3</text>
<text x="97.6" y="189.9">5</text>
<text x="113.4" y="189.9">4</text>
<text x="113.4" y="186.3">6</text>
<text x="203.3" y="187">&lt;Core Design&gt;</text>
<text x="228.6" y="189.7">Design Title</text>
<text x="92.6" y="195.2">GND</text>
<text x="113.9" y="195.2">GND</text>
<text x="228.6" y="193.3">Page Title</text>
<text x="228.6" y="196.8">Author:</text>
<text x="260.8" y="196.8">Approved by:</text>
<text x="73" y="202.3">GND</text>
<text x="228.6" y="200.4">Size:</text>
<text x="228.6" y="203.9">Date:</text>
<text x="237.5" y="200.4">Doc. Number:</text>
<text x="267.9" y="203.9">Sheet</text>
<text x="278.5" y="203.9">of</text>
<text x="283.9" y="200.4">Rev:</text>
</g>
<g font-size="1.6" fill="#000080">
<text x="90.8" y="19.2">C1013</text>
<text x="90.8" y="21">100nF</text>
<text x="110.4" y="21">IC80</text>
<text x="133.5" y="19.2">C1014</text>
<text x="133.5" y="21">100nF</text>
<text x="208.1" y="19.2">R80</text>
<text x="208.1" y="21">10K</text>
<text x="215.3" y="20.6">TP28</text>
<text x="229.5" y="22.4">BSS84AK</text>
<text x="53.5" y="27.2">C108</text>
<text x="89" y="28.1">R7165</text>
<text x="101.5" y="28.1">0</text>
<text x="186.8" y="26.3">R209</text>
<text x="195.7" y="26.3">1K</text>
<text x="229.5" y="24.2">T1</text>
<text x="42.8" y="35.2">R27</text>
<text x="53.5" y="34.5">100nF</text>
<text x="110.4" y="35.2">74LVC2T45DCU</text>
<text x="186.8" y="33.4">R7175</text>
<text x="195.7" y="33.4">0</text>
<text x="240.2" y="31.6">R19</text>
<text x="240.2" y="33.4">470K</text>
<text x="256.7" y="33.4">C107</text>
<text x="42.8" y="37">100K</text>
<text x="51.7" y="37">IC28</text>
<text x="202.8" y="40.5">R116</text>
<text x="215.3" y="37">T30</text>
<text x="215.3" y="38.8">BSS123</text>
<text x="229.5" y="38.8">R266</text>
<text x="229.5" y="40.5">10</text>
<text x="256.9" y="37">100nF</text>
<text x="28.6" y="45.9">R7169</text>
<text x="37.5" y="45.9">0</text>
<text x="97.9" y="42.3">R7176</text>
<text x="110.4" y="42.3">0</text>
<text x="202.8" y="42.3">150K</text>
<text x="249.8" y="44.3">IC38A</text>
<text x="51.7" y="49.4">74LVC1G126GW</text>
<text x="72.3" y="49.4">R7167</text>
<text x="72.3" y="51.6">0</text>
<text x="80.1" y="53">C1008</text>
<text x="119.2" y="53">C1007</text>
<text x="230.5" y="51.2">R207</text>
<text x="230.5" y="53.3">1K</text>
<text x="238.9" y="53">C47</text>
<text x="249.8" y="51.6">74LVC2G14DBV</text>
<text x="42.8" y="56.5">R7168</text>
<text x="55.2" y="56.5">0</text>
<text x="80.1" y="54.8">100nF</text>
<text x="99.7" y="54.8">IC76</text>
<text x="119.2" y="54.8">100nF</text>
<text x="210.6" y="59">IC38B</text>
<text x="230" y="59.6">D48</text>
<text x="239.1" y="56.5">2.2uF</text>
<text x="42.8" y="60.1">R7157</text>
<text x="42.8" y="61.9">R7158</text>
<text x="55.2" y="60.1">0</text>
<text x="55.2" y="61.9">0</text>
<text x="181.5" y="61.9">C57</text>
<text x="186.8" y="61.9">1uF</text>
<text x="199.3" y="60.1">R183</text>
<text x="202.8" y="63.6">1K</text>
<text x="227" y="65.8">BAT54S</text>
<text x="264.3" y="63.6">R81</text>
<text x="264.3" y="65.8">10K</text>
<text x="99.7" y="69">74LVC2T45DCU</text>
<text x="181.5" y="67.2">R29</text>
<text x="181.5" y="69">100K</text>
<text x="193.9" y="67.2">R28</text>
<text x="193.9" y="69">100K</text>
<text x="208.1" y="67.4">74LVC2G14DBV</text>
<text x="60.6" y="90.3">R7186</text>
<text x="60.6" y="92.1">100K</text>
<text x="80.1" y="90.3">C1021</text>
<text x="80.1" y="92.1">100nF</text>
<text x="99.7" y="92.1">IC78</text>
<text x="122.8" y="90.3">C1024</text>
<text x="122.8" y="92.1">100nF</text>
<text x="37.5" y="97.4">R7161</text>
<text x="37.5" y="99.2">R7162</text>
<text x="49.9" y="97.4">0</text>
<text x="49.9" y="99.2">0</text>
<text x="76.6" y="104.5">R7188</text>
<text x="76.6" y="106.3">100K</text>
<text x="99.7" y="106.3">74LVC2T45DCU</text>
<text x="208.1" y="106.3">R84</text>
<text x="215.3" y="107.7">TP42</text>
<text x="186.8" y="113.4">R210</text>
<text x="195.7" y="113.4">1K</text>
<text x="208.1" y="108.1">10K</text>
<text x="229.5" y="111.3">T2</text>
<text x="229.5" y="109.5">BSS84AK</text>
<text x="53.5" y="114.3">C1023</text>
<text x="240.2" y="118.8">R20</text>
<text x="42.8" y="122.3">R7170</text>
<text x="42.8" y="124.1">100K</text>
<text x="51.7" y="124.1">IC81</text>
<text x="53.5" y="121.6">100nF</text>
<text x="186.8" y="120.5">R7094</text>
<text x="195.7" y="120.5">0</text>
<text x="215.3" y="124.1">T31</text>
<text x="215.3" y="125.9">BSS123</text>
<text x="229.5" y="125.9">R267</text>
<text x="240.2" y="120.5">470K</text>
<text x="256.7" y="120.5">C114</text>
<text x="256.9" y="124.1">100nF</text>
<text x="97.9" y="129.4">R7172</text>
<text x="110.4" y="129.4">0</text>
<text x="202.8" y="127.7">R117</text>
<text x="202.8" y="129.4">150K</text>
<text x="229.5" y="127.7">10</text>
<text x="249.8" y="131.4">IC39A</text>
<text x="28.6" y="133">R7171</text>
<text x="37.5" y="133">0</text>
<text x="51.7" y="136.5">74LVC1G126GW</text>
<text x="72.3" y="136.5">R7173</text>
<text x="42.8" y="143.7">R7174</text>
<text x="55.2" y="143.7">0</text>
<text x="72.3" y="138.7">0</text>
<text x="80.1" y="140.1">C1017</text>
<text x="80.1" y="141.9">100nF</text>
<text x="99.7" y="141.9">IC77</text>
<text x="119.2" y="140.1">C1018</text>
<text x="119.2" y="141.9">100nF</text>
<text x="230.5" y="138.3">R208</text>
<text x="230.5" y="140.5">1K</text>
<text x="238.9" y="140.1">C48</text>
<text x="239.1" y="143.7">2.2uF</text>
<text x="249.8" y="138.7">74LVC2G14DBV</text>
<text x="42.8" y="147.2">R7159</text>
<text x="42.8" y="149">R7160</text>
<text x="55.2" y="147.2">0</text>
<text x="55.2" y="149">0</text>
<text x="181.5" y="149">C58</text>
<text x="186.8" y="149">1uF</text>
<text x="199.3" y="147.2">R186</text>
<text x="210.6" y="146.2">IC39B</text>
<text x="230" y="146.7">D49</text>
<text x="181.5" y="154.3">R31</text>
<text x="193.9" y="154.3">R30</text>
<text x="202.8" y="150.8">1K</text>
<text x="208.1" y="154.5">74LVC2G14DBV</text>
<text x="227" y="152.9">BAT54S</text>
<text x="264.3" y="150.8">R85</text>
<text x="264.3" y="152.9">10K</text>
<text x="99.7" y="156.1">74LVC2T45DCU</text>
<text x="181.5" y="156.1">100K</text>
<text x="193.9" y="156.1">100K</text>
<text x="58.8" y="177.4">R7187</text>
<text x="58.8" y="179.2">100K</text>
<text x="80.1" y="177.4">C1019</text>
<text x="80.1" y="179.2">100nF</text>
<text x="99.7" y="179.2">IC79</text>
<text x="122.8" y="177.4">C1020</text>
<text x="122.8" y="179.2">100nF</text>
<text x="35.7" y="184.6">R7163</text>
<text x="48.1" y="184.6">0</text>
<text x="35.7" y="186.3">R7164</text>
<text x="48.1" y="186.3">0</text>
<text x="76.6" y="191.7">R7189</text>
<text x="76.6" y="193.4">100K</text>
<text x="99.7" y="193.4">74LVC2T45DCU</text>
</g>
<g font-size="1.6" fill="#004080">
<text x="111.2" y="23.8">VCCA</text>
<text x="117.4" y="23.8">VCCB</text>
<text x="111.2" y="27.4">A1</text>
<text x="111.2" y="29.2">A2</text>
<text x="119.9" y="27.4">B1</text>
<text x="119.9" y="29.2">B2</text>
<text x="111.2" y="32.7">DIR</text>
<text x="118.3" y="32.7">GND</text>
<text x="100.6" y="57.6">VCCA</text>
<text x="106.8" y="57.6">VCCB</text>
<text x="100.6" y="61.2">A1</text>
<text x="100.6" y="62.9">A2</text>
<text x="109.3" y="61.2">B1</text>
<text x="109.3" y="62.9">B2</text>
<text x="100.6" y="66.5">DIR</text>
<text x="107.7" y="66.5">GND</text>
<text x="100.6" y="95">VCCA</text>
<text x="106.8" y="95">VCCB</text>
<text x="100.6" y="98.5">A1</text>
<text x="100.6" y="100.3">A2</text>
<text x="109.3" y="98.5">B1</text>
<text x="109.3" y="100.3">B2</text>
<text x="100.6" y="103.8">DIR</text>
<text x="107.7" y="103.8">GND</text>
<text x="100.6" y="148.3">A1</text>
<text x="100.6" y="144.7">VCCA</text>
<text x="106.8" y="144.7">VCCB</text>
<text x="109.3" y="148.3">B1</text>
<text x="100.6" y="150.1">A2</text>
<text x="100.6" y="153.6">DIR</text>
<text x="107.7" y="153.6">GND</text>
<text x="109.3" y="150.1">B2</text>
<text x="100.6" y="185.6">A1</text>
<text x="100.6" y="182.1">VCCA</text>
<text x="106.8" y="182.1">VCCB</text>
<text x="109.3" y="185.6">B1</text>
<text x="100.6" y="187.4">A2</text>
<text x="100.6" y="191">DIR</text>
<text x="107.7" y="191">GND</text>
<text x="109.3" y="187.4">B2</text>
</g>
<g font-size="1.6" fill="#f00">
<text x="70.7" y="29">P.7,16</text>
<text x="76.7" y="29">nRESET</text>
<text x="163.7" y="36.1">P.7</text>
<text x="167.4" y="36.1">DISCONN_CAN_TT</text>
<text x="7.6" y="43.4">P.7</text>
<text x="11.3" y="43.4">TXLB_CAN_TT</text>
<text x="270.2" y="46.9">CAN_TT_REL</text>
<text x="281.8" y="46.9">P.11</text>
<text x="9.5" y="57.4">P.7</text>
<text x="13.3" y="57.4">TXLBEN_CAN_TT</text>
<text x="12.6" y="61">P.7</text>
<text x="12.6" y="62.8">P.7</text>
<text x="16.3" y="61">TXD_CAN_TT</text>
<text x="16.3" y="62.8">EN_CAN_TT</text>
<text x="138.6" y="61.2">TXD_CAN_TT_5V</text>
<text x="152.9" y="61.2">P.11</text>
<text x="11.2" y="100.3">P.7</text>
<text x="11.2" y="98.5">P.7</text>
<text x="14.9" y="100.3">RXD_CAN_TT</text>
<text x="14.9" y="98.5">DIAG_CAN_TT</text>
<text x="137.9" y="100.1">RXD_CAN_TT_5V</text>
<text x="152.5" y="100.1">P.11</text>
<text x="161.9" y="123.2">P.7</text>
<text x="165.6" y="123.2">DISCONN_CAN_COL</text>
<text x="7.6" y="130.5">P.7</text>
<text x="11.3" y="130.5">TXLB_CAN_COL</text>
<text x="270.2" y="134">CAN_COL_REL</text>
<text x="283.4" y="134">P.11</text>
<text x="9.5" y="144.5">P.7</text>
<text x="12.6" y="148.1">P.7</text>
<text x="12.6" y="149.9">P.7</text>
<text x="13.3" y="144.5">TXLBEN_CAN_COL</text>
<text x="16.3" y="148.1">TXD_CAN_COL</text>
<text x="16.3" y="149.9">EN_CAN_COL</text>
<text x="138.6" y="148.3">TXD_CAN_COL_5V</text>
<text x="154.4" y="148.3">P.11</text>
<text x="11.2" y="185.6">P.7</text>
<text x="14.9" y="185.6">DIAG_CAN_COL</text>
<text x="11.2" y="187.4">P.7</text>
<text x="14.9" y="187.4">RXD_CAN_COL</text>
<text x="137.9" y="187.2">RXD_CAN_COL_5V</text>
<text x="154.1" y="187.2">P.11</text>
</g>
<g font-size="1.6" fill="#00f">
<text x="51.9" y="39.5">VCC</text>
<text x="60.6" y="42">A</text>
<text x="51.9" y="46.6">GND</text>
<text x="52.2" y="42.1">Y</text>
<text x="59.7" y="45.7">OE</text>
<text x="51.9" y="126.6">VCC</text>
<text x="52.2" y="129.3">Y</text>
<text x="60.6" y="129.1">A</text>
<text x="51.9" y="133.7">GND</text>
<text x="59.7" y="132.8">OE</text>
</g>
<g font-size="1.6" fill="#f0f">
<text x="103.2" y="40.5">N.P.</text>
<text x="103.2" y="127.7">N.P.</text>
</g>
<text font-size="1.4" x="167.8" y="205.6">MIL-DES4011-05 Rev.A - Electrical Schematic</text>
<g font-size="1.3">
<text x="30.9" y="1.3">1</text>
<text x="89" y="1.3">2</text>
<text x="147" y="1.3">3</text>
<text x="205.1" y="1.3">4</text>
<text x="263.2" y="1.3">5</text>
<text x=".6" y="28.4">A</text>
<text x="292.7" y="28.4">A</text>
<text x=".6" y="79.5">B</text>
<text x="292.7" y="79.5">B</text>
<text x=".6" y="130.6">C</text>
<text x="292.7" y="130.6">C</text>
<text x=".6" y="181.7">D</text>
<text x="292.7" y="181.7">D</text>
<text x="30.9" y="207.4">1</text>
<text x="89" y="207.4">2</text>
<text x="147" y="207.4">3</text>
<text x="205.1" y="207.4">4</text>
<text x="263.2" y="207.4">5</text>
</g>
</svg>
